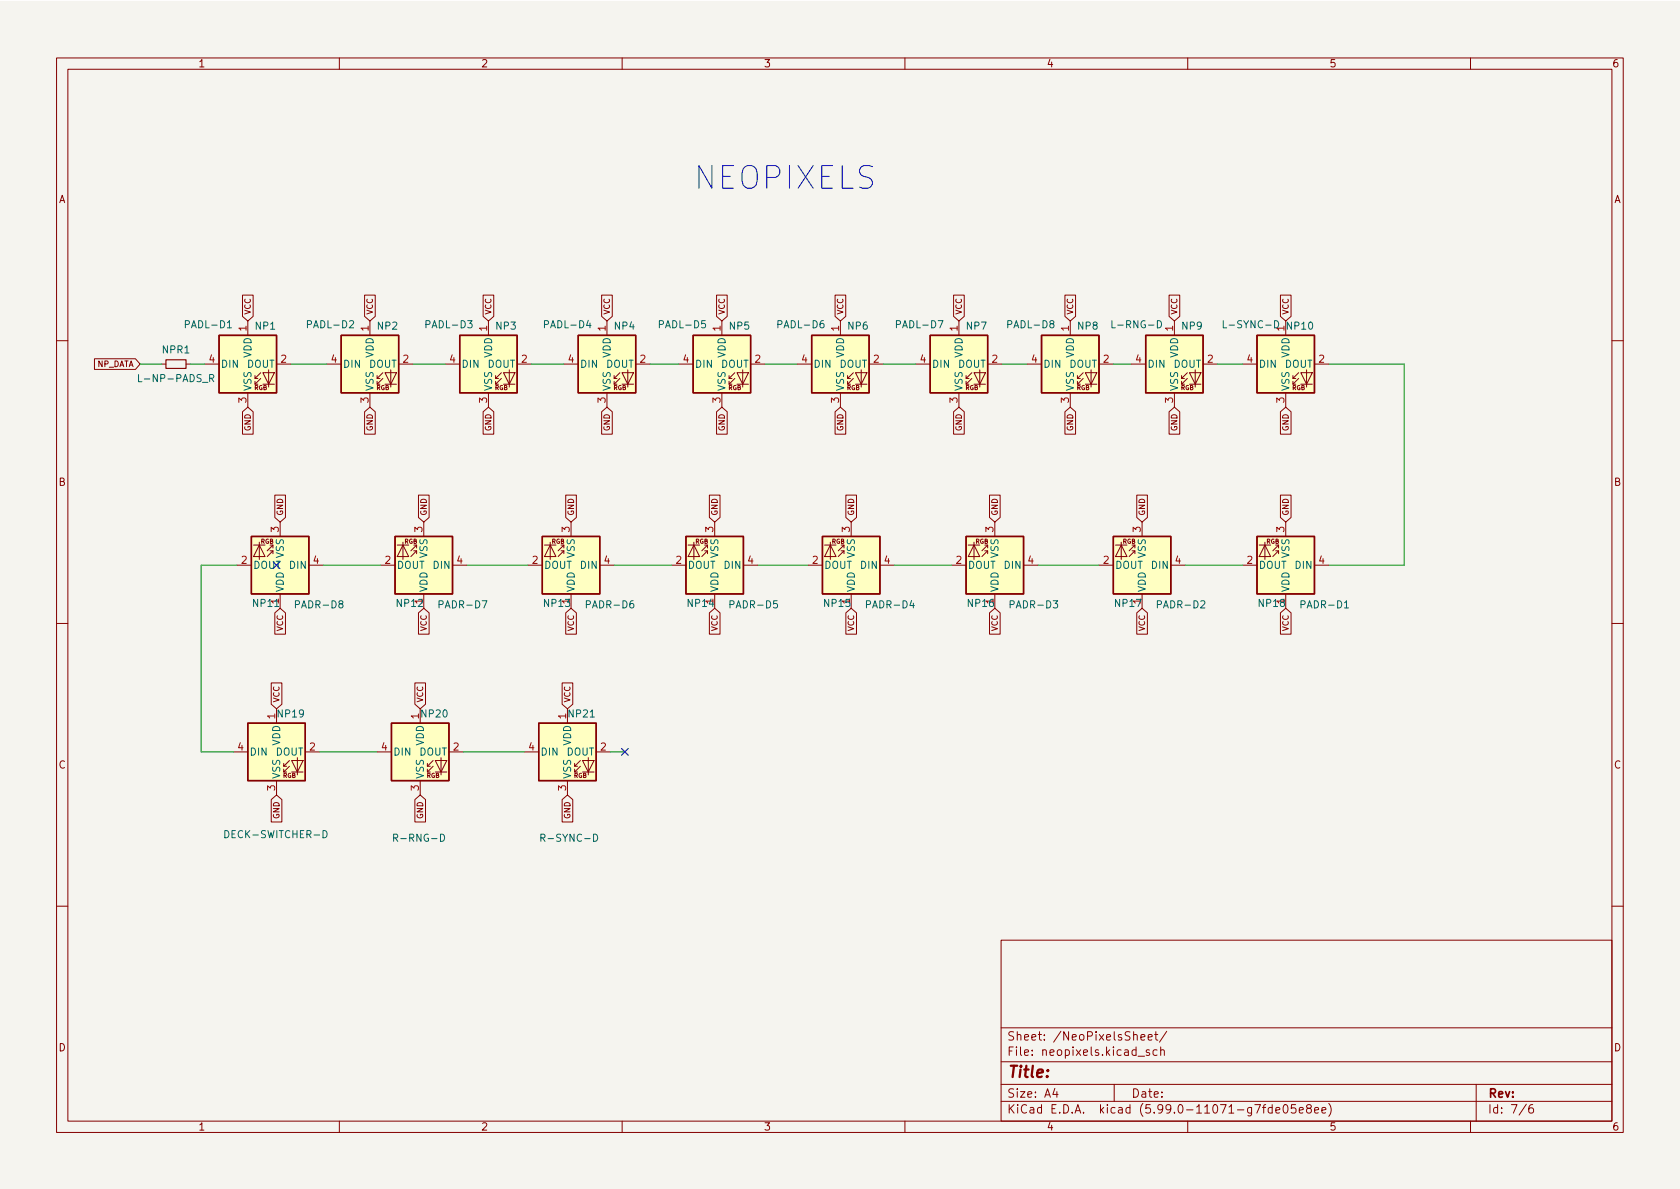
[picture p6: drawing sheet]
<svg xmlns="http://www.w3.org/2000/svg" width="297mm" height="210mm" viewBox="0 0 297 210" stroke-linecap="round" stroke-linejoin="round" font-family="sans-serif">
<path d="M0 .2h297v210.1h-297z" fill="#f5f4ef" stroke="#f5f4ef" stroke-width=".18"/>
<g fill="none" stroke="#840000" stroke-width=".18">
<path d="M10 10.2h277v190.1h-277zM12 12.2h273v186.1h-273zM60 10.2v2M110 10.2v2M160 10.2v2M210 10.2v2M260 10.2v2M42.9 52.2h1.9v3.8l-1 .8-.9-.8zM43.8 56.8v2.5M64.5 52.2h1.8v3.8l-.9 .8-.9-.8zM65.4 56.8v2.5M85.4 52.2h1.9v3.8l-.9 .8-1-.8z"/>
<path d="M86.4 56.8v2.5M106.4 52.2h1.9v3.8l-1 .8-.9-.8zM107.3 56.8v2.5M126.7 52.2h1.9v3.8l-1 .8-.9-.8zM127.6 56.8v2.5M147.6 52.2h1.9v3.8l-.9 .8-1-.8zM148.6 56.8v2.5M168.6 52.2h1.9v3.8l-1 .8-.9-.8zM169.5 56.8v2.5M188.3 52.2h1.9v3.8l-1 .8-.9-.8zM189.2 56.8v2.5M206.7 52.2h1.9v3.8l-1 .8-.9-.8z"/>
<path d="M207.6 56.8v2.5M226.4 52.2h1.9v3.8l-1 .8-.9-.8zM227.3 56.8v2.5M10 60.2h2M16.7 63.4h7.3l.8 1-.8 .9h-7.3zM28.6 64.4h.7M32.9 64.4h.8M36.2 64.4h2.5M42.9 72.8l.9-.8 1 .8v4h-1.9zM43.8 69.5v2.5M45.1 66.9h.5M46.1 66.9l-1 1v-.5"/>
<path d="M46.1 65.9l-1 1v-.5M46.5 65.9h2l-1 2zM46.5 67.9h2M47.5 65.4v3M48.9 64.4h2.5M57.8 64.4h2.5M64.5 72.8l.9-.8 .9 .8v4h-1.8zM65.4 69.5v2.5M66.7 66.9h.5M67.7 66.9l-1 1v-.5M67.7 65.9l-1 1v-.5M68.1 65.9h2l-1 2z"/>
<path d="M68.1 67.9h2M69.1 65.4v3M70.5 64.4h2.5M78.7 64.4h2.6M85.4 72.8l1-.8 .9 .8v4h-1.9zM86.4 69.5v2.5M87.6 66.9h.5M88.6 66.9l-1 1v-.5M88.6 65.9l-1 1v-.5M89 65.9h2.1l-1.1 2zM89 67.9h2.1M90 65.4v3"/>
<path d="M91.4 64.4h2.6M99.7 64.4h2.5M106.4 72.8l.9-.8 1 .8v4h-1.9zM107.3 69.5v2.5M108.6 66.9h.5M109.6 66.9l-1 1v-.5M109.6 65.9l-1 1v-.5M110 65.9h2l-1 2zM110 67.9h2M111 65.4v3M112.4 64.4h2.5M120 64.4h2.6"/>
<path d="M126.7 72.8l.9-.8 1 .8v4h-1.9zM127.6 69.5v2.5M128.9 66.9h.5M129.9 66.9l-1 1v-.5M129.9 65.9l-1 1v-.5M130.3 65.9h2l-1 2zM130.3 67.9h2M131.3 65.4v3M132.7 64.4h2.6M141 64.4h2.5M147.6 72.8l1-.8 .9 .8v4h-1.9zM148.6 69.5v2.5"/>
<path d="M149.9 66.9h.5M150.9 66.9l-1 1v-.5M150.9 65.9l-1 1v-.5M151.3 65.9h2l-1 2zM151.3 67.9h2M152.3 65.4v3M153.7 64.4h2.5M161.9 64.4h2.6M168.6 72.8l.9-.8 1 .8v4h-1.9zM169.5 69.5v2.5M170.8 66.9h.5M171.8 66.9l-1 1v-.5"/>
<path d="M171.8 65.9l-1 1v-.5M172.2 65.9h2l-1 2zM172.2 67.9h2M173.2 65.4v3M174.6 64.4h2.6M181.6 64.4h2.5M188.3 72.8l.9-.8 1 .8v4h-1.9zM189.2 69.5v2.5M190.5 66.9h.5M191.5 66.9l-1 1v-.5M191.5 65.9l-1 1v-.5M191.9 65.9h2l-1 2z"/>
<path d="M191.9 67.9h2M192.9 65.4v3M194.3 64.4h2.5M200 64.4h2.6M206.7 72.8l.9-.8 1 .8v4h-1.9zM207.6 69.5v2.5M208.9 66.9h.5M209.9 66.9l-1 1v-.5M209.9 65.9l-1 1v-.5M210.3 65.9h2l-1 2zM210.3 67.9h2M211.3 65.4v3"/>
<path d="M212.7 64.4h2.6M219.7 64.4h2.5M226.4 72.8l.9-.8 1 .8v4h-1.9zM227.3 69.5v2.5M228.6 66.9h.5M229.6 66.9l-1 1v-.5M229.6 65.9l-1 1v-.5M230 65.9h2l-1 2zM230 67.9h2M231 65.4v3M232.4 64.4h2.5M285 60.2h2"/>
<path d="M41.9 99.9h2.5M44.8 96.4h2.1M45.8 95.9v3M45.8 96.4l1.1 2h-2.1zM47.8 97.4h.5M48.3 96.9v-.5l-1.1 1M48.3 97.9v-.5l-1.1 1M48.6 87.6h1.9v3.9l-1 .8-.9-.8zM49.5 92.3v2.6M54.6 99.9h2.5M67.3 99.9h2.5M70.2 96.4h2.1"/>
<path d="M71.2 95.9v3M71.2 96.4l1.1 2h-2.1zM73.2 97.4h.5M73.7 96.9v-.5l-1.1 1M73.7 97.9v-.5l-1.1 1M74 87.6h1.9v3.9l-1 .8-.9-.8zM74.9 92.3v2.6M80 99.9h2.5M93.3 99.9h2.6M96.3 96.4h2M97.3 95.9v3M97.3 96.4l1 2h-2z"/>
<path d="M99.2 97.4h.5M99.7 96.9v-.5l-1 1M99.7 97.9v-.5l-1 1M100 87.6h1.9v3.9l-.9 .8-1-.8zM101 92.3v2.6M106 99.9h2.6M118.7 99.9h2.6M121.7 96.4h2M122.7 95.9v3M122.7 96.4l1 2h-2zM124.6 97.4h.5M125.1 96.9v-.5l-1 1"/>
<path d="M125.1 97.9v-.5l-1 1M125.4 87.6h1.9v3.9l-.9 .8-1-.8zM126.4 92.3v2.6M131.4 99.9h2.6M142.9 99.9h2.5M145.8 96.4h2M146.8 95.9v3M146.8 96.4l1 2h-2zM148.7 97.4h.5M149.2 96.9v-.5l-1 1M149.2 97.9v-.5l-1 1M149.6 87.6h1.8v3.9l-.9 .8-.9-.8z"/>
<path d="M150.5 92.3v2.6M155.6 99.9h2.5M168.3 99.9h2.5M171.2 96.4h2M172.2 95.9v3M172.2 96.4l1 2h-2zM174.1 97.4h.5M174.6 96.9v-.5l-1 1M174.6 97.9v-.5l-1 1M175 87.6h1.8v3.9l-.9 .8-.9-.8zM175.9 92.3v2.6M181 99.9h2.5"/>
<path d="M194.3 99.9h2.5M197.2 96.4h2.1M198.2 95.9v3M198.2 96.4l1.1 2h-2.1zM200.2 97.4h.5M200.7 96.9v-.5l-1.1 1M200.7 97.9v-.5l-1.1 1M201 87.6h1.9v3.9l-1 .8-.9-.8zM201.9 92.3v2.6M207 99.9h2.5M219.7 99.9h2.5M222.6 96.4h2.1"/>
<path d="M223.6 95.9v3M223.6 96.4l1.1 2h-2.1zM225.6 97.4h.5M226.1 96.9v-.5l-1.1 1M226.1 97.9v-.5l-1.1 1M226.4 87.6h1.9v3.9l-1 .8-.9-.8zM227.3 92.3v2.6M232.4 99.9h2.5M10 110.2h2M48.6 108.4l.9-.8 1 .8v3.7h-1.9zM49.5 105v2.6M74 108.4l.9-.8 1 .8v3.7h-1.9z"/>
<path d="M74.9 105v2.6M100 108.4l1-.8 .9 .8v3.7h-1.9zM101 105v2.6M125.4 108.4l1-.8 .9 .8v3.7h-1.9zM126.4 105v2.6M149.6 108.4l.9-.8 .9 .8v3.7h-1.8zM150.5 105v2.6M175 108.4l.9-.8 .9 .8v3.7h-1.8zM175.9 105v2.6M201 108.4l.9-.8 1 .8v3.7h-1.9zM201.9 105v2.6M226.4 108.4l.9-.8 1 .8v3.7h-1.9z"/>
<path d="M227.3 105v2.6M285 110.2h2M41.3 133h2.5M48 120.8h1.8v3.7l-.9 .8-.9-.8zM48.9 125.3v2.6M48.9 138v2.6M50.2 135.5h.5M51.2 135.5l-1 1v-.5M51.2 134.5l-1 1v-.5M51.6 134.5h2l-1 2zM51.6 136.5h2M52.6 134v3"/>
<path d="M54 133h2.5M66.7 133h2.5M73.4 120.8h1.8v3.7l-.9 .8-.9-.8zM74.3 125.3v2.6M74.3 138v2.6M75.6 135.5h.5M76.6 135.5l-1 1v-.5M76.6 134.5l-1 1v-.5M77 134.5h2l-1 2zM77 136.5h2M78 134v3M79.4 133h2.5"/>
<path d="M92.7 133h2.5M99.4 120.8h1.9v3.7l-1 .8-.9-.8zM100.3 125.3v2.6M100.3 138v2.6M101.6 135.5h.5M102.6 135.5l-1 1v-.5M102.6 134.5l-1 1v-.5M103 134.5h2l-1 2zM103 136.5h2M104 134v3M105.4 133h2.5M48 141.4l.9-.8 .9 .8v4h-1.8z"/>
<path d="M73.4 141.4l.9-.8 .9 .8v4h-1.8zM99.4 141.4l.9-.8 1 .8v4h-1.9zM10 160.2h2M177 166.3h108v32h-108zM285 160.2h2M60 198.3v2M110 198.3v2M160 198.3v2M177 194.8h108M177 191.8h108M177 187.8h108M177 181.8h108"/>
<path d="M186.5 192.5l-.4 1h1M186.9 193v1M197 191.8v3M201.2 186.8h1.2M201.7 183.4l.7-.1v-.3l-.5-.1-.2 .2 .1 .8h.6M203 183.4l.7-.1-.1-.3-.4-.1-.2 .2 .1 .8h.5M203.2 185.7l-.3-.1-.3 .2 .1 .3 .5 .1v.4h-.6M204.1 182.9h.6M204.4 182.4v1.3l.3 .2M204.6 185.7l-.5-.1-.2 .3v.4l.1 .3h.6M205.2 185.8l.2-.2 .4 .1 .1 .9M205.2 185.1v1.5"/>
<path d="M206.3 182.4l-1.3 1.9M210 198.3v2M224.9 195.9l-.4-.1-.3 .3v.4l.2 .3h.5M224.9 195.3v1.5M225.6 196.3l.7-.1-.1-.3-.4-.1-.2 .2v.8h.6M227.1 195.4l.1-.1a.81 .81 0 0 1 .6 .7 .81 .81 0 0 1-.3 .8h-.1a.81 .81 0 0 1-.6-.6 .81 .81 0 0 1 .3-.8zM229.1 195.3h-.7l-.1 .7 .2-.1 .5 .1 .1 .2v.5l-.2 .1-.6-.1M229.7 196.3l.7-.1v-.3l-.5-.1-.2 .2 .1 .8h.6M231.3 196l-.3-.3 .1-.2 .2-.2 .4 .1 .2 .2-.1 .2-.7 .2-.1 .3 .1 .4 .2 .1h.3l.3-.3v-.2l-.3-.3M232.4 196.3l.7-.1v-.3l-.5-.1-.2 .2 .1 .8h.6M233.7 196.3l.7-.1v-.3l-.5-.1-.2 .2 .1 .8h.6M234.9 195.1a1.72 1.72 0 0 1 0 2.3"/>
<path d="M260 198.3v2M261 191.8v6.5M269.9 195.3l-1.3 1.9M271 195.3a.6 .6 0 0 0-.7 .7v.5l.1 .3h.5l.2-.1 .1-.5-.2-.2-.4-.1-.3 .3"/>
</g>
<g fill="#ffffc2" stroke="#ffffc2" stroke-width=".18">
<path d="M184.1 59.3h10.2v10.2h-10.2z"/>
<path d="M164.5 59.3h10.1v10.2h-10.1z"/>
<path d="M222.2 59.3h10.2v10.2h-10.2z"/>
<path d="M202.6 59.3h10.1v10.2h-10.1z"/>
<path d="M43.8 127.9h10.2v10.1h-10.2z"/>
<path d="M102.2 59.3h10.2v10.2h-10.2z"/>
<path d="M81.3 59.3h10.1v10.2h-10.1z"/>
<path d="M143.5 59.3h10.2v10.2h-10.2z"/>
<path d="M170.8 94.9h10.2v10.1h-10.2z"/>
<path d="M122.6 59.3h10.1v10.2h-10.1z"/>
<path d="M222.2 94.9h10.2v10.1h-10.2z"/>
<path d="M196.8 94.9h10.2v10.1h-10.2z"/>
<path d="M44.4 94.9h10.2v10.1h-10.2z"/>
<path d="M69.8 94.9h10.2v10.1h-10.2z"/>
<path d="M121.3 94.9h10.1v10.1h-10.1z"/>
<path d="M95.2 127.9h10.2v10.1h-10.2z"/>
<path d="M145.4 94.9h10.2v10.1h-10.2z"/>
<path d="M69.2 127.9h10.2v10.1h-10.2z"/>
<path d="M38.7 59.3h10.2v10.2h-10.2z"/>
<path d="M60.3 59.3h10.2v10.2h-10.2z"/>
<path d="M95.9 94.9h10.1v10.1h-10.1z"/>
</g>
<g fill="none" stroke="#840000" stroke-width=".25">
<path d="M38.7 59.3h10.2v10.2h-10.2zM60.3 59.3h10.2v10.2h-10.2zM81.3 59.3h10.1v10.2h-10.1zM102.2 59.3h10.2v10.2h-10.2zM122.6 59.3h10.1v10.2h-10.1zM143.5 59.3h10.2v10.2h-10.2zM164.5 59.3h10.1v10.2h-10.1zM184.1 59.3h10.2v10.2h-10.2zM202.6 59.3h10.1v10.2h-10.1zM222.2 59.3h10.2v10.2h-10.2zM44.4 94.9h10.2v10.1h-10.2zM69.8 94.9h10.2v10.1h-10.2z"/>
<path d="M95.9 94.9h10.1v10.1h-10.1zM121.3 94.9h10.1v10.1h-10.1zM145.4 94.9h10.2v10.1h-10.2zM170.8 94.9h10.2v10.1h-10.2zM196.8 94.9h10.2v10.1h-10.2zM222.2 94.9h10.2v10.1h-10.2zM43.8 127.9h10.2v10.1h-10.2zM69.2 127.9h10.2v10.1h-10.2zM95.2 127.9h10.2v10.1h-10.2z"/>
</g>
<g fill="none" stroke="#006464" stroke-width=".18">
<path d="M40.2 58h.7M196.6 56.7v1.3h.6M204.6 56.7a.64 .64 0 0 1 .8 .6 .64 .64 0 0 1-.8 .7zM216.3 56.7v1.3h.6M225.4 56.7a.64 .64 0 0 1 .7 .6 .64 .64 0 0 1-.7 .7zM24.5 66.2v1.3h.6M37.1 66.9l.6-.1 .1-.1-.1-.4-.6-.1v1.3M37.4 66.9l.4 .6M237.7 107.5h.7M39.8 146.9a.64 .64 0 0 1 .7 .6 .64 .64 0 0 1-.7 .6zM57.1 146.9a.64 .64 0 0 1 .7 .6 .64 .64 0 0 1-.7 .6zM69.6 148.2l.6-.1 .1-.2v-.3l-.7-.1v1.3"/>
<path d="M77.9 147.5a.64 .64 0 0 1 .7 .6 .64 .64 0 0 1-.7 .7zM95.6 148.2l.6-.1 .2-.2-.1-.3-.7-.1v1.3M104.9 147.5a.64 .64 0 0 1 .8 .6 .64 .64 0 0 1-.8 .7z"/>
</g>
<path d="M29.3 63.6h3.6v1.5h-3.6z" fill="none" stroke="#840000" stroke-width=".2"/>
<g fill="none" stroke="#009600" stroke-width=".18">
<path d="M24.8 64.4h3.8M33.7 64.4h2.5M51.4 64.4h6.4M73 64.4h5.7M94 64.4h5.7M114.9 64.4h5.1M135.3 64.4h5.7M156.2 64.4h5.7M177.2 64.4h4.4M196.8 64.4h3.2M215.3 64.4h4.4M234.9 64.4h13.4v35.5h-13.4"/>
<path d="M41.9 99.9h-6.3v33.1h5.7M57.1 99.9h10.2M82.5 99.9h10.8M108.6 99.9h10.1M134 99.9h8.9M158.1 99.9h10.2M183.5 99.9h10.8M209.5 99.9h10.2M56.5 133h10.2M81.9 133h10.8M107.9 133h2.6"/>
</g>
<path d="M109.9 132.4l1.2 1.2M111.1 132.4l-1.2 1.2" fill="none" stroke="#000084" stroke-width=".18"/>
<text font-size="5.6" fill="#0000c2" x="122.6" y="33.5">NEOPIXELS</text>
<text font-size="2.8" fill="#840000" x="178" y="190.6">Title:</text>
<g font-size="2.1" fill="#840000">
<text x="178" y="184">Sheet: /NeoPixelsSheet/</text>
<text x="178" y="186.7">File: neopixels.kicad_sch</text>
<text x="178" y="196.9">KiCad E.D.A. kicad (5.99.0-11071-g7fde05e8ee)</text>
<text x="178" y="194.1">Size: A4</text>
<text x="200" y="194.1">Date:</text>
<text x="263" y="194.1">Rev:</text>
<text x="263" y="196.9">Id: 7/6</text>
</g>
<g font-size="1.8" fill="#840000">
<text x="35" y="11.9">1</text>
<text x="85" y="11.9">2</text>
<text x="135" y="11.9">3</text>
<text x="185" y="11.9">4</text>
<text x="235" y="11.9">5</text>
<text x="285" y="11.9">6</text>
<text x="10.3" y="35.9">A</text>
<text x="285.3" y="35.9">A</text>
<text x="10.3" y="85.9">B</text>
<text x="285.3" y="85.9">B</text>
<text x="10.3" y="135.9">C</text>
<text x="285.3" y="135.9">C</text>
<text x="10.3" y="185.9">D</text>
<text x="285.3" y="185.9">D</text>
<text x="35" y="199.9">1</text>
<text x="85" y="199.9">2</text>
<text x="135" y="199.9">3</text>
<text x="185" y="199.9">4</text>
<text x="235" y="199.9">5</text>
<text x="285" y="199.9">6</text>
</g>
<g font-size="1.8" fill="#006464">
<text x="33" y="58">PADL-D1</text>
<text x="45.2" y="58.3">NP1</text>
<text x="54.6" y="58">PADL-D2</text>
<text x="66.8" y="58.3">NP2</text>
<text x="75.5" y="58">PADL-D3</text>
<text x="87.7" y="58.3">NP3</text>
<text x="96.5" y="58">PADL-D4</text>
<text x="108.7" y="58.3">NP4</text>
<text x="116.8" y="58">PADL-D5</text>
<text x="129" y="58.3">NP5</text>
<text x="137.8" y="58">PADL-D6</text>
<text x="150" y="58.3">NP6</text>
<text x="158.7" y="58">PADL-D7</text>
<text x="170.9" y="58.3">NP7</text>
<text x="178.4" y="58">PADL-D8</text>
<text x="190.6" y="58.3">NP8</text>
<text x="197.2" y="58">L-RNG-D</text>
<text x="209" y="58.3">NP9</text>
<text x="216.9" y="58">L-SYNC-D</text>
<text x="227.6" y="58.3">NP10</text>
<text x="28.8" y="62.5">NPR1</text>
<text x="39" y="65">DIN</text>
<text x="43.6" y="65">DOUT</text>
<text x="44.4" y="63.3" transform="rotate(-90 44.4 63.3)">VDD</text>
<text x="60.6" y="65">DIN</text>
<text x="65.2" y="65">DOUT</text>
<text x="66" y="63.3" transform="rotate(-90 66 63.3)">VDD</text>
<text x="81.5" y="65">DIN</text>
<text x="86.2" y="65">DOUT</text>
<text x="87" y="63.3" transform="rotate(-90 87 63.3)">VDD</text>
<text x="102.5" y="65">DIN</text>
<text x="107.1" y="65">DOUT</text>
<text x="107.9" y="63.3" transform="rotate(-90 107.9 63.3)">VDD</text>
<text x="122.8" y="65">DIN</text>
<text x="127.5" y="65">DOUT</text>
<text x="128.3" y="63.3" transform="rotate(-90 128.3 63.3)">VDD</text>
<text x="143.8" y="65">DIN</text>
<text x="148.4" y="65">DOUT</text>
<text x="149.2" y="63.3" transform="rotate(-90 149.2 63.3)">VDD</text>
<text x="164.7" y="65">DIN</text>
<text x="169.4" y="65">DOUT</text>
<text x="170.2" y="63.3" transform="rotate(-90 170.2 63.3)">VDD</text>
<text x="184.4" y="65">DIN</text>
<text x="189" y="65">DOUT</text>
<text x="189.9" y="63.3" transform="rotate(-90 189.9 63.3)">VDD</text>
<text x="202.8" y="65">DIN</text>
<text x="207.5" y="65">DOUT</text>
<text x="208.3" y="63.3" transform="rotate(-90 208.3 63.3)">VDD</text>
<text x="222.5" y="65">DIN</text>
<text x="227.1" y="65">DOUT</text>
<text x="228" y="63.3" transform="rotate(-90 228 63.3)">VDD</text>
<text x="25.2" y="67.6">L-NP-PADS_R</text>
<text x="44.4" y="69.2" transform="rotate(-90 44.4 69.2)">VSS</text>
<text x="66" y="69.2" transform="rotate(-90 66 69.2)">VSS</text>
<text x="87" y="69.2" transform="rotate(-90 87 69.2)">VSS</text>
<text x="107.9" y="69.2" transform="rotate(-90 107.9 69.2)">VSS</text>
<text x="128.3" y="69.2" transform="rotate(-90 128.3 69.2)">VSS</text>
<text x="149.2" y="69.2" transform="rotate(-90 149.2 69.2)">VSS</text>
<text x="170.2" y="69.2" transform="rotate(-90 170.2 69.2)">VSS</text>
<text x="189.9" y="69.2" transform="rotate(-90 189.9 69.2)">VSS</text>
<text x="208.3" y="69.2" transform="rotate(-90 208.3 69.2)">VSS</text>
<text x="228" y="69.2" transform="rotate(-90 228 69.2)">VSS</text>
<text x="50.2" y="98.7" transform="rotate(-90 50.2 98.7)">VSS</text>
<text x="51.3" y="100.6">DIN</text>
<text x="70.1" y="100.6">DOUT</text>
<text x="75.6" y="98.7" transform="rotate(-90 75.6 98.7)">VSS</text>
<text x="76.7" y="100.6">DIN</text>
<text x="96.1" y="100.6">DOUT</text>
<text x="101.6" y="98.7" transform="rotate(-90 101.6 98.7)">VSS</text>
<text x="102.7" y="100.6">DIN</text>
<text x="121.5" y="100.6">DOUT</text>
<text x="127" y="98.7" transform="rotate(-90 127 98.7)">VSS</text>
<text x="128.1" y="100.6">DIN</text>
<text x="145.7" y="100.6">DOUT</text>
<text x="151.1" y="98.7" transform="rotate(-90 151.1 98.7)">VSS</text>
<text x="152.3" y="100.6">DIN</text>
<text x="171.1" y="100.6">DOUT</text>
<text x="176.5" y="98.7" transform="rotate(-90 176.5 98.7)">VSS</text>
<text x="177.7" y="100.6">DIN</text>
<text x="197.1" y="100.6">DOUT</text>
<text x="202.6" y="98.7" transform="rotate(-90 202.6 98.7)">VSS</text>
<text x="203.7" y="100.6">DIN</text>
<text x="222.5" y="100.6">DOUT</text>
<text x="228" y="98.7" transform="rotate(-90 228 98.7)">VSS</text>
<text x="229.1" y="100.6">DIN</text>
<text x="44.8" y="107.3">NP11</text>
<text x="50.2" y="104.8" transform="rotate(-90 50.2 104.8)">VDD</text>
<text x="52.5" y="107.6">PADR-D8</text>
<text x="70.2" y="107.3">NP12</text>
<text x="75.6" y="104.8" transform="rotate(-90 75.6 104.8)">VDD</text>
<text x="77.9" y="107.6">PADR-D7</text>
<text x="96.3" y="107.3">NP13</text>
<text x="101.6" y="104.8" transform="rotate(-90 101.6 104.8)">VDD</text>
<text x="103.9" y="107.6">PADR-D6</text>
<text x="121.7" y="107.3">NP14</text>
<text x="126.1" y="106.8" transform="rotate(-90 126.1 106.8)">1</text>
<text x="127" y="104.8" transform="rotate(-90 127 104.8)">VDD</text>
<text x="129.3" y="107.6">PADR-D5</text>
<text x="145.8" y="107.3">NP15</text>
<text x="151.1" y="104.8" transform="rotate(-90 151.1 104.8)">VDD</text>
<text x="153.4" y="107.6">PADR-D4</text>
<text x="171.2" y="107.3">NP16</text>
<text x="176.5" y="104.8" transform="rotate(-90 176.5 104.8)">VDD</text>
<text x="178.8" y="107.6">PADR-D3</text>
<text x="197.2" y="107.3">NP17</text>
<text x="202.6" y="104.8" transform="rotate(-90 202.6 104.8)">VDD</text>
<text x="204.9" y="107.6">PADR-D2</text>
<text x="222.6" y="107.3">NP18</text>
<text x="228" y="104.8" transform="rotate(-90 228 104.8)">VDD</text>
<text x="230.3" y="107.6">PADR-D1</text>
<text x="49.2" y="126.9">NP19</text>
<text x="49.5" y="131.9" transform="rotate(-90 49.5 131.9)">VDD</text>
<text x="74.6" y="126.9">NP20</text>
<text x="74.9" y="131.9" transform="rotate(-90 74.9 131.9)">VDD</text>
<text x="100.6" y="126.9">NP21</text>
<text x="101" y="131.9" transform="rotate(-90 101 131.9)">VDD</text>
<text x="44.1" y="133.6">DIN</text>
<text x="48.7" y="133.6">DOUT</text>
<text x="49.5" y="137.8" transform="rotate(-90 49.5 137.8)">VSS</text>
<text x="69.5" y="133.6">DIN</text>
<text x="74.1" y="133.6">DOUT</text>
<text x="74.9" y="137.8" transform="rotate(-90 74.9 137.8)">VSS</text>
<text x="95.5" y="133.6">DIN</text>
<text x="100.1" y="133.6">DOUT</text>
<text x="101" y="137.8" transform="rotate(-90 101 137.8)">VSS</text>
<text x="40.3" y="148.2">DECK-SWITCHER-D</text>
<text x="70.2" y="148.8">R-RNG-D</text>
<text x="96.3" y="148.8">R-SYNC-D</text>
</g>
<g font-size="1.8" fill="#a90000">
<text x="43.6" y="58.5" transform="rotate(-90 43.6 58.5)">1</text>
<text x="65.2" y="58.5" transform="rotate(-90 65.2 58.5)">1</text>
<text x="86.1" y="58.5" transform="rotate(-90 86.1 58.5)">1</text>
<text x="107.1" y="58.5" transform="rotate(-90 107.1 58.5)">1</text>
<text x="127.4" y="58.5" transform="rotate(-90 127.4 58.5)">1</text>
<text x="148.3" y="58.5" transform="rotate(-90 148.3 58.5)">1</text>
<text x="169.3" y="58.5" transform="rotate(-90 169.3 58.5)">1</text>
<text x="189" y="58.5" transform="rotate(-90 189 58.5)">1</text>
<text x="207.4" y="58.5" transform="rotate(-90 207.4 58.5)">1</text>
<text x="227.1" y="58.5" transform="rotate(-90 227.1 58.5)">1</text>
<text x="37" y="64.1">4</text>
<text x="49.7" y="64.1">2</text>
<text x="58.6" y="64.1">4</text>
<text x="71.3" y="64.1">2</text>
<text x="79.5" y="64.1">4</text>
<text x="92.2" y="64.1">2</text>
<text x="100.5" y="64.1">4</text>
<text x="113.2" y="64.1">2</text>
<text x="120.8" y="64.1">4</text>
<text x="133.5" y="64.1">2</text>
<text x="141.7" y="64.1">4</text>
<text x="154.4" y="64.1">2</text>
<text x="162.7" y="64.1">4</text>
<text x="175.4" y="64.1">2</text>
<text x="182.4" y="64.1">4</text>
<text x="195.1" y="64.1">2</text>
<text x="200.8" y="64.1">4</text>
<text x="213.5" y="64.1">2</text>
<text x="220.5" y="64.1">4</text>
<text x="233.2" y="64.1">2</text>
<text x="43.6" y="71.2" transform="rotate(-90 43.6 71.2)">3</text>
<text x="65.2" y="71.2" transform="rotate(-90 65.2 71.2)">3</text>
<text x="86.1" y="71.2" transform="rotate(-90 86.1 71.2)">3</text>
<text x="107.1" y="71.2" transform="rotate(-90 107.1 71.2)">3</text>
<text x="127.4" y="71.2" transform="rotate(-90 127.4 71.2)">3</text>
<text x="148.3" y="71.2" transform="rotate(-90 148.3 71.2)">3</text>
<text x="169.3" y="71.2" transform="rotate(-90 169.3 71.2)">3</text>
<text x="189" y="71.2" transform="rotate(-90 189 71.2)">3</text>
<text x="207.4" y="71.2" transform="rotate(-90 207.4 71.2)">3</text>
<text x="227.1" y="71.2" transform="rotate(-90 227.1 71.2)">3</text>
<text x="49.3" y="94.1" transform="rotate(-90 49.3 94.1)">3</text>
<text x="74.7" y="94.1" transform="rotate(-90 74.7 94.1)">3</text>
<text x="100.7" y="94.1" transform="rotate(-90 100.7 94.1)">3</text>
<text x="126.1" y="94.1" transform="rotate(-90 126.1 94.1)">3</text>
<text x="150.2" y="94.1" transform="rotate(-90 150.2 94.1)">3</text>
<text x="175.6" y="94.1" transform="rotate(-90 175.6 94.1)">3</text>
<text x="201.7" y="94.1" transform="rotate(-90 201.7 94.1)">3</text>
<text x="227.1" y="94.1" transform="rotate(-90 227.1 94.1)">3</text>
<text x="42.7" y="99.7">2</text>
<text x="55.4" y="99.7">4</text>
<text x="68.1" y="99.7">2</text>
<text x="80.8" y="99.7">4</text>
<text x="94.1" y="99.7">2</text>
<text x="106.8" y="99.7">4</text>
<text x="119.5" y="99.7">2</text>
<text x="132.2" y="99.7">4</text>
<text x="143.7" y="99.7">2</text>
<text x="156.4" y="99.7">4</text>
<text x="169.1" y="99.7">2</text>
<text x="181.8" y="99.7">4</text>
<text x="195.1" y="99.7">2</text>
<text x="207.8" y="99.7">4</text>
<text x="220.5" y="99.7">2</text>
<text x="233.2" y="99.7">4</text>
<text x="49.3" y="106.8" transform="rotate(-90 49.3 106.8)">1</text>
<text x="74.7" y="106.8" transform="rotate(-90 74.7 106.8)">1</text>
<text x="100.7" y="106.8" transform="rotate(-90 100.7 106.8)">1</text>
<text x="150.2" y="106.8" transform="rotate(-90 150.2 106.8)">1</text>
<text x="175.6" y="106.8" transform="rotate(-90 175.6 106.8)">1</text>
<text x="201.7" y="106.8" transform="rotate(-90 201.7 106.8)">1</text>
<text x="227.1" y="106.8" transform="rotate(-90 227.1 106.8)">1</text>
<text x="48.6" y="127.1" transform="rotate(-90 48.6 127.1)">1</text>
<text x="74" y="127.1" transform="rotate(-90 74 127.1)">1</text>
<text x="100.1" y="127.1" transform="rotate(-90 100.1 127.1)">1</text>
<text x="42.1" y="132.7">4</text>
<text x="54.8" y="132.7">2</text>
<text x="67.5" y="132.7">4</text>
<text x="80.2" y="132.7">2</text>
<text x="93.5" y="132.7">4</text>
<text x="106.2" y="132.7">2</text>
<text x="48.6" y="139.8" transform="rotate(-90 48.6 139.8)">3</text>
<text x="74" y="139.8" transform="rotate(-90 74 139.8)">3</text>
<text x="100.1" y="139.8" transform="rotate(-90 100.1 139.8)">3</text>
</g>
<text font-size="1.8" fill="#000084" x="44.7" y="100.6">DOUT</text>
<g font-size="1.4" fill="#840000">
<text x="44.3" y="55.7" transform="rotate(-90 44.3 55.7)">VCC</text>
<text x="65.9" y="55.7" transform="rotate(-90 65.9 55.7)">VCC</text>
<text x="86.9" y="55.7" transform="rotate(-90 86.9 55.7)">VCC</text>
<text x="107.8" y="55.7" transform="rotate(-90 107.8 55.7)">VCC</text>
<text x="128.1" y="55.7" transform="rotate(-90 128.1 55.7)">VCC</text>
<text x="149.1" y="55.7" transform="rotate(-90 149.1 55.7)">VCC</text>
<text x="170.1" y="55.7" transform="rotate(-90 170.1 55.7)">VCC</text>
<text x="189.7" y="55.7" transform="rotate(-90 189.7 55.7)">VCC</text>
<text x="208.2" y="55.7" transform="rotate(-90 208.2 55.7)">VCC</text>
<text x="227.8" y="55.7" transform="rotate(-90 227.8 55.7)">VCC</text>
<text x="17" y="64.9">NP_DATA</text>
<text x="44.3" y="76.2" transform="rotate(-90 44.3 76.2)">GND</text>
<text x="65.9" y="76.2" transform="rotate(-90 65.9 76.2)">GND</text>
<text x="86.9" y="76.2" transform="rotate(-90 86.9 76.2)">GND</text>
<text x="107.8" y="76.2" transform="rotate(-90 107.8 76.2)">GND</text>
<text x="128.1" y="76.2" transform="rotate(-90 128.1 76.2)">GND</text>
<text x="149.1" y="76.2" transform="rotate(-90 149.1 76.2)">GND</text>
<text x="170.1" y="76.2" transform="rotate(-90 170.1 76.2)">GND</text>
<text x="189.7" y="76.2" transform="rotate(-90 189.7 76.2)">GND</text>
<text x="208.2" y="76.2" transform="rotate(-90 208.2 76.2)">GND</text>
<text x="227.8" y="76.2" transform="rotate(-90 227.8 76.2)">GND</text>
<text x="50" y="91.3" transform="rotate(-90 50 91.3)">GND</text>
<text x="75.4" y="91.3" transform="rotate(-90 75.4 91.3)">GND</text>
<text x="101.5" y="91.3" transform="rotate(-90 101.5 91.3)">GND</text>
<text x="126.9" y="91.3" transform="rotate(-90 126.9 91.3)">GND</text>
<text x="151" y="91.3" transform="rotate(-90 151 91.3)">GND</text>
<text x="176.4" y="91.3" transform="rotate(-90 176.4 91.3)">GND</text>
<text x="202.4" y="91.3" transform="rotate(-90 202.4 91.3)">GND</text>
<text x="227.8" y="91.3" transform="rotate(-90 227.8 91.3)">GND</text>
<text x="50" y="111.6" transform="rotate(-90 50 111.6)">VCC</text>
<text x="75.4" y="111.6" transform="rotate(-90 75.4 111.6)">VCC</text>
<text x="101.5" y="111.6" transform="rotate(-90 101.5 111.6)">VCC</text>
<text x="126.9" y="111.6" transform="rotate(-90 126.9 111.6)">VCC</text>
<text x="151" y="111.6" transform="rotate(-90 151 111.6)">VCC</text>
<text x="176.4" y="111.6" transform="rotate(-90 176.4 111.6)">VCC</text>
<text x="202.4" y="111.6" transform="rotate(-90 202.4 111.6)">VCC</text>
<text x="227.8" y="111.6" transform="rotate(-90 227.8 111.6)">VCC</text>
<text x="49.4" y="124.3" transform="rotate(-90 49.4 124.3)">VCC</text>
<text x="74.8" y="124.3" transform="rotate(-90 74.8 124.3)">VCC</text>
<text x="100.8" y="124.3" transform="rotate(-90 100.8 124.3)">VCC</text>
<text x="49.4" y="144.8" transform="rotate(-90 49.4 144.8)">GND</text>
<text x="74.8" y="144.8" transform="rotate(-90 74.8 144.8)">GND</text>
<text x="100.8" y="144.8" transform="rotate(-90 100.8 144.8)">GND</text>
</g>
<g font-size="1.1" fill="#840000">
<text x="44.9" y="69">RGB</text>
<text x="66.5" y="69">RGB</text>
<text x="87.5" y="69">RGB</text>
<text x="108.4" y="69">RGB</text>
<text x="128.7" y="69">RGB</text>
<text x="149.7" y="69">RGB</text>
<text x="170.7" y="69">RGB</text>
<text x="190.3" y="69">RGB</text>
<text x="208.8" y="69">RGB</text>
<text x="228.4" y="69">RGB</text>
<text x="46.1" y="96.1">RGB</text>
<text x="71.5" y="96.1">RGB</text>
<text x="97.5" y="96.1">RGB</text>
<text x="122.9" y="96.1">RGB</text>
<text x="147" y="96.1">RGB</text>
<text x="172.4" y="96.1">RGB</text>
<text x="198.5" y="96.1">RGB</text>
<text x="223.9" y="96.1">RGB</text>
<text x="50" y="137.5">RGB</text>
<text x="75.4" y="137.5">RGB</text>
<text x="101.4" y="137.5">RGB</text>
</g>
</svg>
